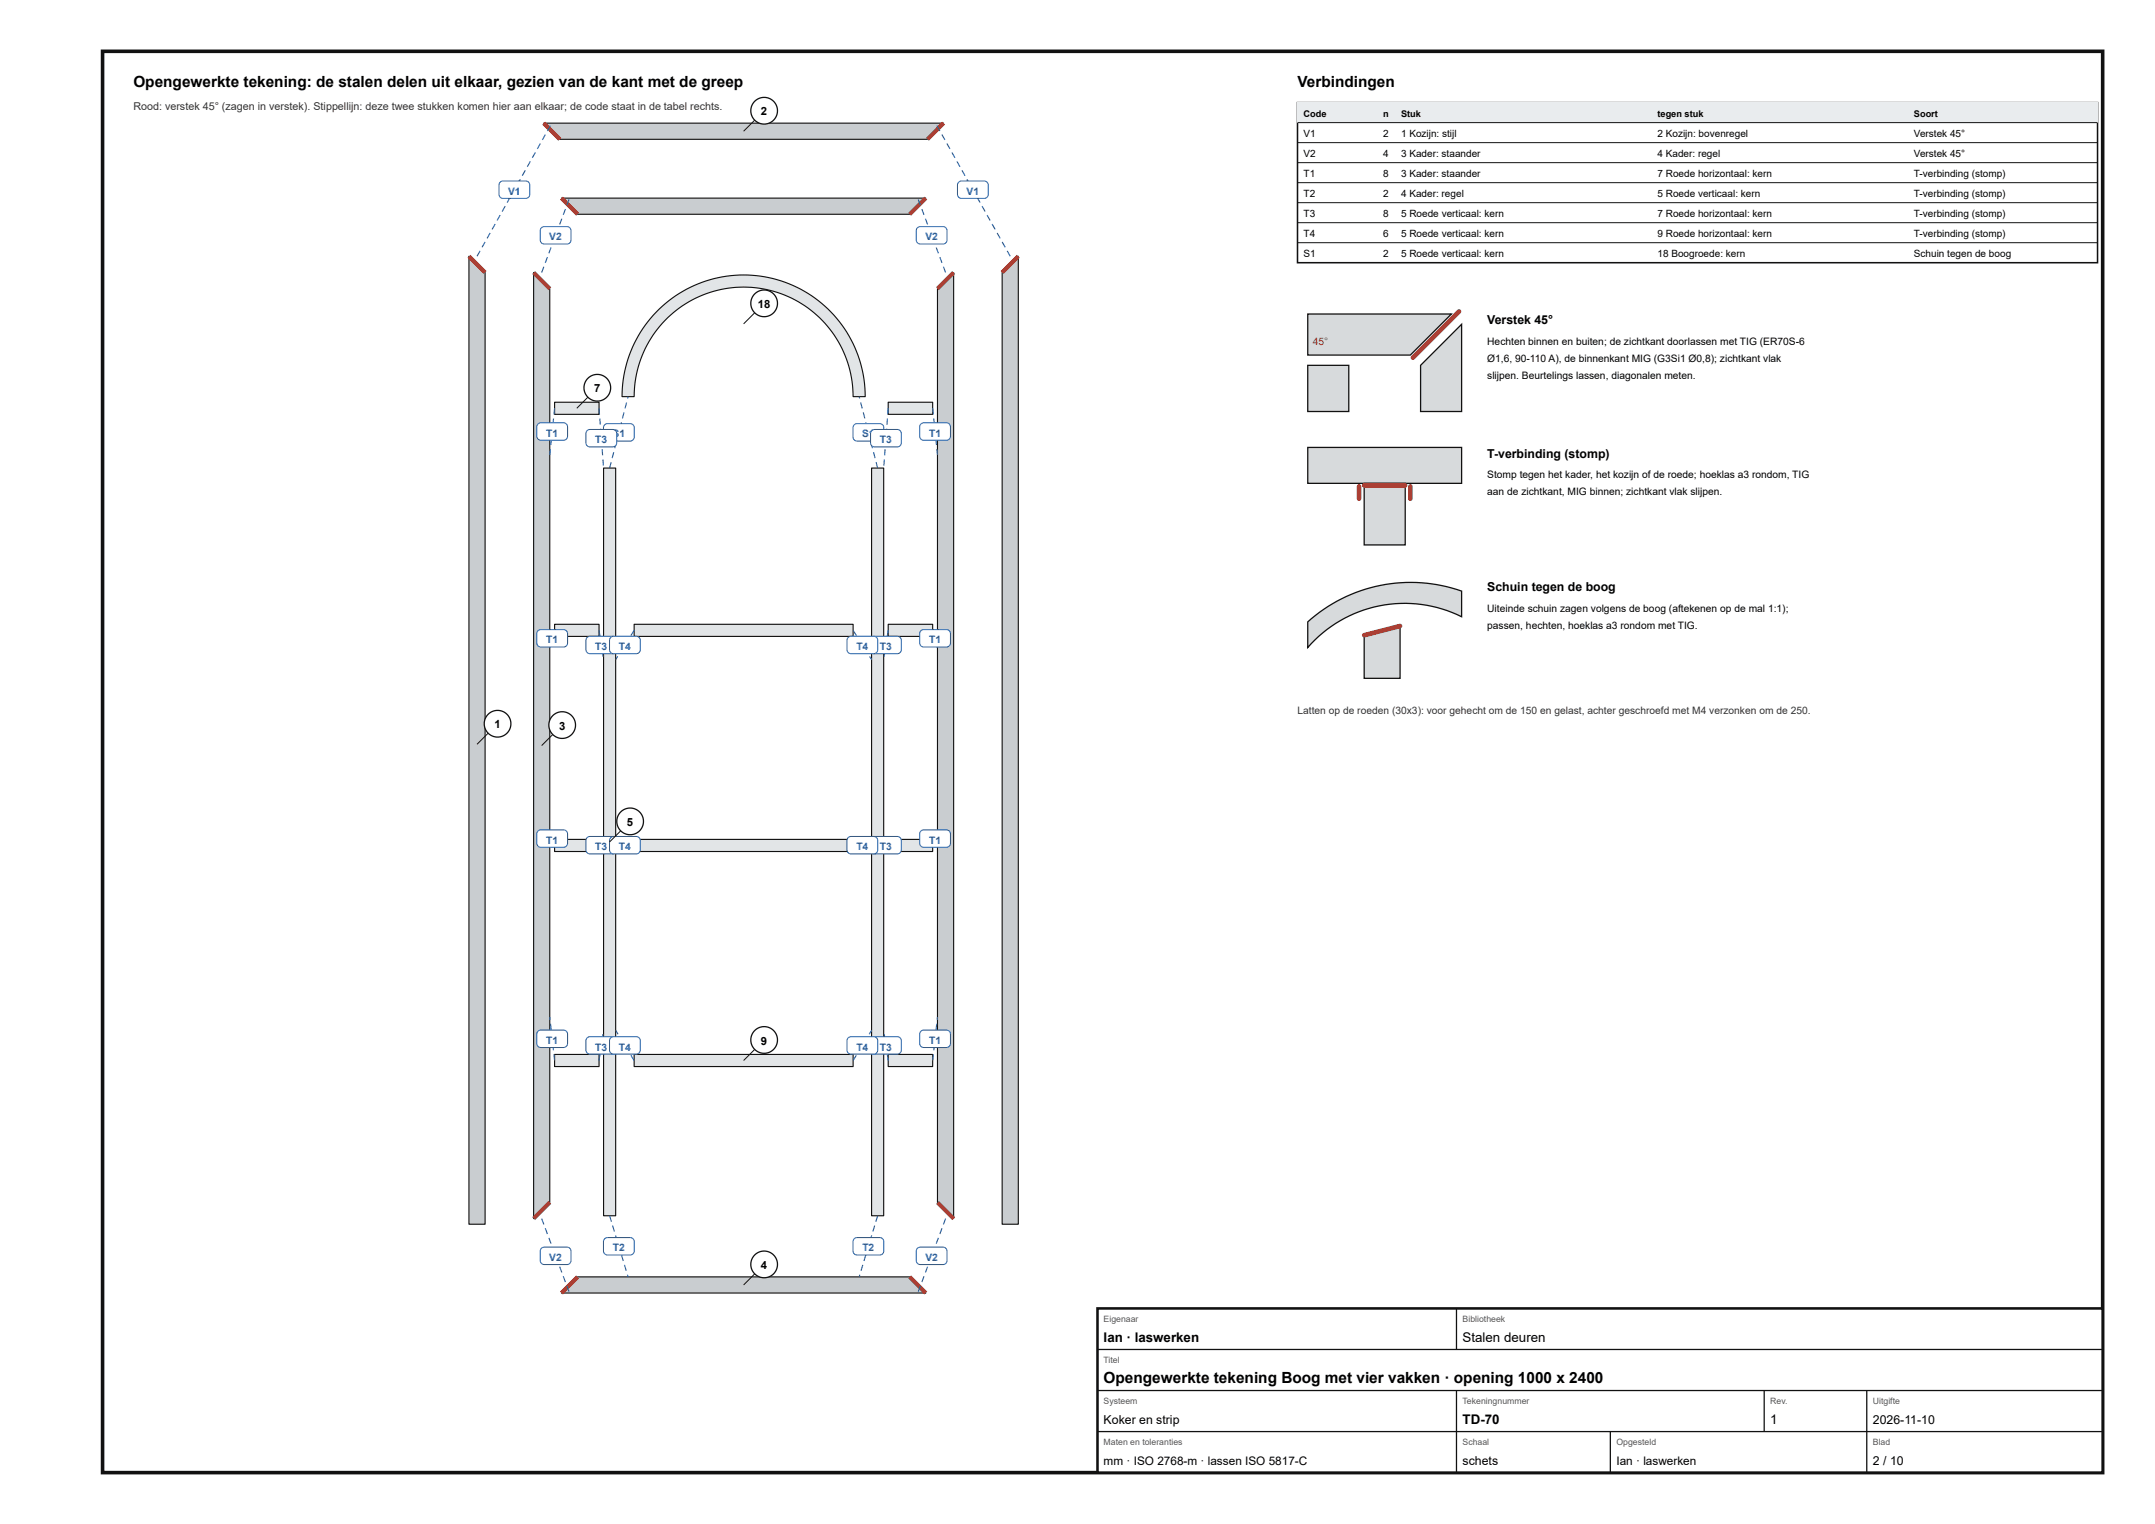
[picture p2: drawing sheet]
<svg xmlns="http://www.w3.org/2000/svg" width="420mm" height="297mm" viewBox="0 0 420 297" stroke-linecap="round" stroke-linejoin="round" font-family="sans-serif">
<path d="M20 10h390v277h-390z" fill="none" stroke="#111" stroke-width=".7" stroke-linecap="butt"/>
<path d="M91.4 49.9l3.2 3.2v185.5h-3.2z" fill="#c9cdd0"/>
<path d="M91.4 49.9l3.2 3.2v185.5h-3.2z" fill="none" stroke="#111" stroke-width=".22"/>
<path d="M91.4 49.9l3.2 3.2" fill="none" stroke="#c0392b" stroke-width=".8" stroke-linecap="butt"/>
<path d="M198.6 49.9v188.7h-3.2v-185.5z" fill="#c9cdd0"/>
<path d="M198.6 49.9v188.7h-3.2v-185.5z" fill="none" stroke="#111" stroke-width=".22"/>
<path d="M198.6 49.9l-3.2 3.2" fill="none" stroke="#c0392b" stroke-width=".8" stroke-linecap="butt"/>
<path d="M106 24h78l-3.2 3.2h-71.6z" fill="#c9cdd0"/>
<path d="M106 24h78l-3.2 3.2h-71.6z" fill="none" stroke="#111" stroke-width=".22"/>
<path d="M106 24l3.2 3.2M184 24l-3.2 3.2" fill="none" stroke="#c0392b" stroke-width=".8" stroke-linecap="butt"/>
<path d="M104 53.1l3.2 3.2v178l-3.2 3.2z" fill="#c9cdd0"/>
<path d="M104 53.1l3.2 3.2v178l-3.2 3.2z" fill="none" stroke="#111" stroke-width=".22"/>
<path d="M104 53.1l3.2 3.2M107.2 234.3l-3.2 3.2" fill="none" stroke="#c0392b" stroke-width=".8" stroke-linecap="butt"/>
<path d="M185.9 53.1v184.4l-3.1-3.2v-178z" fill="#c9cdd0"/>
<path d="M185.9 53.1v184.4l-3.1-3.2v-178z" fill="none" stroke="#111" stroke-width=".22"/>
<path d="M185.9 53.1l-3.1 3.2M182.8 234.3l3.1 3.2" fill="none" stroke="#c0392b" stroke-width=".8" stroke-linecap="butt"/>
<path d="M112.6 248.8h64.8l3.1 3.2h-71z" fill="#c9cdd0"/>
<path d="M112.6 248.8h64.8l3.1 3.2h-71z" fill="none" stroke="#111" stroke-width=".22"/>
<path d="M112.6 248.8l-3.1 3.2M177.4 248.8l3.1 3.2" fill="none" stroke="#c0392b" stroke-width=".8" stroke-linecap="butt"/>
<path d="M109.5 38.6h71l-3.1 3.2h-64.8z" fill="#c9cdd0"/>
<path d="M109.5 38.6h71l-3.1 3.2h-64.8z" fill="none" stroke="#111" stroke-width=".22"/>
<path d="M109.5 38.6l3.1 3.2M180.5 38.6l-3.1 3.2" fill="none" stroke="#c0392b" stroke-width=".8" stroke-linecap="butt"/>
<path d="M117.7 91.2h2.3v145.7h-2.3z" fill="#e2e5e7"/>
<path d="M117.7 91.2h2.3v145.7h-2.3z" fill="none" stroke="#111" stroke-width=".22"/>
<path d="M108.1 78.4h8.7v2.3h-8.7z" fill="#e2e5e7"/>
<path d="M108.1 78.4h8.7v2.3h-8.7z" fill="none" stroke="#111" stroke-width=".22"/>
<path d="M108.1 205.5h8.7v2.4h-8.7z" fill="#e2e5e7"/>
<path d="M108.1 205.5h8.7v2.4h-8.7z" fill="none" stroke="#111" stroke-width=".22"/>
<path d="M108.1 163.6h8.7v2.3h-8.7z" fill="#e2e5e7"/>
<path d="M108.1 163.6h8.7v2.3h-8.7z" fill="none" stroke="#111" stroke-width=".22"/>
<path d="M108.1 121.7h8.7v2.3h-8.7z" fill="#e2e5e7"/>
<path d="M108.1 121.7h8.7v2.3h-8.7z" fill="none" stroke="#111" stroke-width=".22"/>
<path d="M169.9 91.2h2.4v145.7h-2.4z" fill="#e2e5e7"/>
<path d="M169.9 91.2h2.4v145.7h-2.4z" fill="none" stroke="#111" stroke-width=".22"/>
<path d="M173.2 78.4h8.7v2.3h-8.7z" fill="#e2e5e7"/>
<path d="M173.2 78.4h8.7v2.3h-8.7z" fill="none" stroke="#111" stroke-width=".22"/>
<path d="M173.2 205.5h8.7v2.4h-8.7z" fill="#e2e5e7"/>
<path d="M173.2 205.5h8.7v2.4h-8.7z" fill="none" stroke="#111" stroke-width=".22"/>
<path d="M173.2 163.6h8.7v2.3h-8.7z" fill="#e2e5e7"/>
<path d="M173.2 163.6h8.7v2.3h-8.7z" fill="none" stroke="#111" stroke-width=".22"/>
<path d="M173.2 121.7h8.7v2.3h-8.7z" fill="#e2e5e7"/>
<path d="M173.2 121.7h8.7v2.3h-8.7z" fill="none" stroke="#111" stroke-width=".22"/>
<path d="M123.6 205.5h42.7v2.4h-42.7z" fill="#e2e5e7"/>
<path d="M123.6 205.5h42.7v2.4h-42.7z" fill="none" stroke="#111" stroke-width=".22"/>
<path d="M123.6 163.6h42.7v2.3h-42.7z" fill="#e2e5e7"/>
<path d="M123.6 163.6h42.7v2.3h-42.7z" fill="none" stroke="#111" stroke-width=".22"/>
<path d="M123.6 121.7h42.7v2.3h-42.7z" fill="#e2e5e7"/>
<path d="M123.6 121.7h42.7v2.3h-42.7z" fill="none" stroke="#111" stroke-width=".22"/>
<path d="M128.5 60.2a23.7 23.7 0 0 1 25.8-4.7 23.7 23.7 0 0 1 14.4 21.8h-2.4a21.3 21.3 0 0 0-21.3-21.3 21.3 21.3 0 0 0-21.4 21.3h-2.3a23.8 23.8 0 0 1 7.2-17.1z" fill="#e2e5e7"/>
<path d="M128.5 60.2a23.7 23.7 0 0 1 25.8-4.7 23.7 23.7 0 0 1 14.4 21.8h-2.4a21.3 21.3 0 0 0-21.3-21.3 21.3 21.3 0 0 0-21.4 21.3h-2.3a23.8 23.8 0 0 1 7.2-17.1z" fill="none" stroke="#111" stroke-width=".22"/>
<path d="M93.5 48.8l.2 .1-.6 1.1-.2-.1zM94.5 47.1l.2 .1-.6 1.1-.2-.2zM95.5 45.4l.2 .1-.6 1-.2-.1zM96.4 43.6l.2 .1-.5 1.1-.2-.1zM97.4 41.9l.2 .1-.6 1-.2-.1zM98.4 40.1l.2 .1-.6 1.1-.2-.1zM99.4 38.4l.2 .1-.6 1-.2-.1zM100.4 36.6l.2 .1-.6 1.1-.2-.1zM101.3 34.9l.2 .1-.5 1-.2-.1zM102.3 33.1l.2 .2-.6 1-.2-.1zM103.3 31.4l.2 .1-.6 1.1-.2-.2zM104.3 29.7l.2 .1-.6 1-.2-.1zM105.3 27.9l.2 .1-.6 1.1-.2-.1zM106.2 26.2l.2 .1-.6 1-.1-.1zM107.2 24.4l.2 .1-.6 1.1-.2-.1z" fill="#1f5fa8"/>
<path d="M97.5 35.5l.6-.2h4.4a.8 .8 0 0 1 .8 .8v1.8a.8 .8 0 0 1-.8 .8h-4.4a.8 .8 0 0 1-.8-.8v-2z" fill="#fff"/>
<path d="M97.5 35.5l.6-.2h4.4a.8 .8 0 0 1 .8 .8v1.8a.8 .8 0 0 1-.8 .8h-4.4a.8 .8 0 0 1-.8-.8v-2z" fill="none" stroke="#1f5fa8" stroke-width=".2"/>
<path d="M196.3 48.9l.2-.1 .6 1.1-.2 .1zM195.3 47.2l.2-.1 .6 1-.2 .2zM194.3 45.5l.2-.1 .6 1-.2 .1zM193.4 43.7l.1-.1 .6 1.1-.2 .1zM192.4 42l.2-.1 .6 1-.2 .1zM191.4 40.2l.2-.1 .6 1.1-.2 .1zM190.4 38.5l.2-.1 .6 1-.2 .1zM189.4 36.7l.2-.1 .6 1.1-.2 .1zM188.5 35l.2-.1 .5 1-.2 .1zM187.5 33.3l.2-.2 .6 1.1-.2 .1zM186.5 31.5l.2-.1 .6 1-.2 .2zM185.5 29.8l.2-.1 .6 1-.2 .1zM184.5 28l.2-.1 .6 1.1-.2 .1zM183.6 26.3l.2-.1 .5 1-.1 .1zM182.6 24.5l.2-.1 .6 1.1-.2 .1z" fill="#1f5fa8"/>
<path d="M186.9 35.5l.6-.2h4.4a.8 .8 0 0 1 .8 .8v1.8a.8 .8 0 0 1-.8 .8h-4.4a.8 .8 0 0 1-.8-.8v-2z" fill="#fff"/>
<path d="M186.9 35.5l.6-.2h4.4a.8 .8 0 0 1 .8 .8v1.8a.8 .8 0 0 1-.8 .8h-4.4a.8 .8 0 0 1-.8-.8v-2z" fill="none" stroke="#1f5fa8" stroke-width=".2"/>
<path d="M105.5 237.5h.2l.4 1.1-.2 .1zM106.2 239.4l.2-.1 .4 1.2h-.2zM106.9 241.3l.2-.1 .4 1.1-.2 .1zM107.6 243.2l.2-.1 .4 1.1-.2 .1zM108.3 245h.2l.4 1.1-.2 .1zM109 246.9l.2-.1 .5 1.1-.3 .1zM109.7 248.8l.2-.1 .5 1.1-.3 .1zM110.4 250.6h.2l.5 1.1-.3 .1z" fill="#1f5fa8"/>
<path d="M105.6 243.3l.5-.3h4.4a.8 .8 0 0 1 .8 .8v1.8a.8 .8 0 0 1-.8 .8h-4.4a.8 .8 0 0 1-.8-.8l.1-1.9z" fill="#fff"/>
<path d="M105.6 243.3l.5-.3h4.4a.8 .8 0 0 1 .8 .8v1.8a.8 .8 0 0 1-.8 .8h-4.4a.8 .8 0 0 1-.8-.8l.1-1.9z" fill="none" stroke="#1f5fa8" stroke-width=".2"/>
<path d="M105.9 51.9l.2 .1-.4 1.1h-.2zM106.6 50.1l.2 .1-.4 1.1-.2-.1zM107.3 48.2l.2 .1-.4 1.1-.2-.1zM108 46.3l.2 .1-.4 1.1h-.2zM108.7 44.5h.2l-.4 1.2-.2-.1zM109.4 42.6l.3 .1-.5 1.1-.2-.1zM110.1 40.7l.3 .1-.5 1.1-.2-.1zM110.8 38.8l.3 .1-.5 1.1h-.2z" fill="#1f5fa8"/>
<path d="M105.6 44.4l.5-.2h4.4a.8 .8 0 0 1 .8 .8v1.8a.8 .8 0 0 1-.8 .8h-4.4a.8 .8 0 0 1-.8-.8l.1-2z" fill="#fff"/>
<path d="M105.6 44.4l.5-.2h4.4a.8 .8 0 0 1 .8 .8v1.8a.8 .8 0 0 1-.8 .8h-4.4a.8 .8 0 0 1-.8-.8l.1-2z" fill="none" stroke="#1f5fa8" stroke-width=".2"/>
<path d="M184.3 237.5h.2l-.4 1.2-.2-.1zM183.6 239.3l.2 .1-.4 1.1h-.2zM182.9 241.2l.2 .1-.4 1.1-.2-.1zM182.2 243.1l.2 .1-.4 1.1-.2-.1zM181.5 245h.2l-.4 1.2-.3-.1zM180.8 246.8l.2 .1-.4 1.1-.3-.1zM180.1 248.7l.2 .1-.4 1.1-.3-.1zM179.4 250.6h.2l-.4 1.2-.3-.1z" fill="#1f5fa8"/>
<path d="M178.9 243.3l.6-.3h4.4a.8 .8 0 0 1 .8 .8v1.8a.8 .8 0 0 1-.8 .8h-4.4a.8 .8 0 0 1-.8-.8v-1.9z" fill="#fff"/>
<path d="M178.9 243.3l.6-.3h4.4a.8 .8 0 0 1 .8 .8v1.8a.8 .8 0 0 1-.8 .8h-4.4a.8 .8 0 0 1-.8-.8v-1.9z" fill="none" stroke="#1f5fa8" stroke-width=".2"/>
<path d="M183.9 52l.2-.1 .4 1.2h-.2zM183.2 50.2l.2-.1 .4 1.1-.2 .1zM182.5 48.3l.2-.1 .4 1.1-.2 .1zM181.8 46.4l.2-.1 .4 1.2h-.2zM181 44.5h.3l.4 1.1-.2 .1zM180.3 42.7l.3-.1 .4 1.1-.2 .1zM179.6 40.8l.3-.1 .4 1.1-.2 .1zM178.9 38.9l.3-.1 .4 1.2h-.2z" fill="#1f5fa8"/>
<path d="M178.9 44.4l.6-.2h4.4a.8 .8 0 0 1 .8 .8v1.8a.8 .8 0 0 1-.8 .8h-4.4a.8 .8 0 0 1-.8-.8v-2z" fill="#fff"/>
<path d="M178.9 44.4l.6-.2h4.4a.8 .8 0 0 1 .8 .8v1.8a.8 .8 0 0 1-.8 .8h-4.4a.8 .8 0 0 1-.8-.8v-2z" fill="none" stroke="#1f5fa8" stroke-width=".2"/>
<path d="M118.8 237l.2-.1 .3 1.2h-.2zM119.3 238.9l.3-.1 .3 1.2h-.2zM119.9 240.8l.2-.1 .4 1.2h-.2zM120.5 242.7h.2l.4 1.1-.3 .1zM121.1 244.6h.2l.3 1.1-.2 .1zM121.7 246.5h.2l.3 1.1-.2 .1zM122.2 248.5l.2-.1 .2 .4-.2 .1z" fill="#1f5fa8"/>
<path d="M117.9 241.4l.6-.2h4.4a.8 .8 0 0 1 .8 .8v1.8a.8 .8 0 0 1-.8 .8h-4.4a.8 .8 0 0 1-.8-.8v-2z" fill="#fff"/>
<path d="M117.9 241.4l.6-.2h4.4a.8 .8 0 0 1 .8 .8v1.8a.8 .8 0 0 1-.8 .8h-4.4a.8 .8 0 0 1-.8-.8v-2z" fill="none" stroke="#1f5fa8" stroke-width=".2"/>
<path d="M119.1 90l.2 .1-.3 1.1h-.2zM119.6 88.1h.2l-.3 1.2h-.2zM120.1 86.2h.2l-.3 1.2-.2-.1zM120.6 84.2l.2 .1-.3 1.1h-.2zM121.1 82.3h.2l-.3 1.2-.2-.1zM121.6 80.3l.2 .1-.3 1.2-.2-.1zM122.1 78.4l.2 .1-.3 1.1h-.2zM122.4 77.3h.2l-.1 .4-.2-.1z" fill="#1f5fa8"/>
<path d="M117.9 82.8l.6-.2h4.4a.8 .8 0 0 1 .8 .8v1.8a.8 .8 0 0 1-.8 .8h-4.4a.8 .8 0 0 1-.8-.8v-2z" fill="#fff"/>
<path d="M117.9 82.8l.6-.2h4.4a.8 .8 0 0 1 .8 .8v1.8a.8 .8 0 0 1-.8 .8h-4.4a.8 .8 0 0 1-.8-.8v-2z" fill="none" stroke="#1f5fa8" stroke-width=".2"/>
<path d="M108 79.6h.2l-.1 1.2h-.2zM107.8 81.5l.2 .1-.1 1.2-.2-.1zM107.6 83.5l.2 .1-.1 1.2-.2-.1zM107.4 85.5h.2l-.1 1.2h-.2zM107.2 87.5h.2l-.1 1.1h-.2z" fill="#1f5fa8"/>
<path d="M104.9 82.6l.6-.2h4.4a.8 .8 0 0 1 .8 .8v1.8a.8 .8 0 0 1-.8 .8h-4.4a.8 .8 0 0 1-.8-.8v-2z" fill="#fff"/>
<path d="M104.9 82.6l.6-.2h4.4a.8 .8 0 0 1 .8 .8v1.8a.8 .8 0 0 1-.8 .8h-4.4a.8 .8 0 0 1-.8-.8v-2z" fill="none" stroke="#1f5fa8" stroke-width=".2"/>
<path d="M116.7 79.6h.2l.1 1.2h-.2zM116.9 81.6h.2l.1 1.2h-.3zM117 83.6h.2l.1 1.1-.2 .1zM117.2 85.6l.2-.1 .1 1.2-.3 .1zM117.3 87.6l.2-.1 .1 1.2-.2 .1zM117.5 89.5h.2l.1 1.2h-.3z" fill="#1f5fa8"/>
<path d="M114.5 83.9l.5-.2h4.4a.8 .8 0 0 1 .8 .8v1.8a.8 .8 0 0 1-.8 .8h-4.4a.8 .8 0 0 1-.8-.8l.1-2z" fill="#fff"/>
<path d="M114.5 83.9l.5-.2h4.4a.8 .8 0 0 1 .8 .8v1.8a.8 .8 0 0 1-.8 .8h-4.4a.8 .8 0 0 1-.8-.8l.1-2z" fill="none" stroke="#1f5fa8" stroke-width=".2"/>
<path d="M107.9 205.5h.2l.1 1.2h-.2zM107.7 203.5h.2l.1 1.2h-.2zM107.5 201.5h.2l.1 1.2h-.2zM107.2 199.5h.3l.1 1.2h-.2zM107.1 198.2h.2l.1 .5h-.3z" fill="#1f5fa8"/>
<path d="M104.9 201l.6-.3h4.4a.8 .8 0 0 1 .8 .8v1.8a.8 .8 0 0 1-.8 .8h-4.4a.8 .8 0 0 1-.8-.8v-1.9z" fill="#fff"/>
<path d="M104.9 201l.6-.3h4.4a.8 .8 0 0 1 .8 .8v1.8a.8 .8 0 0 1-.8 .8h-4.4a.8 .8 0 0 1-.8-.8v-1.9z" fill="none" stroke="#1f5fa8" stroke-width=".2"/>
<path d="M116.9 205.5h.2l-.2 1.2h-.2zM117.2 203.5h.2l-.2 1.2h-.2zM117.5 201.5l.2 .1-.2 1.1h-.2z" fill="#1f5fa8"/>
<path d="M114.5 202.3l.5-.3h4.4a.8 .8 0 0 1 .8 .8v1.8a.8 .8 0 0 1-.8 .8h-4.4a.8 .8 0 0 1-.8-.8l.1-1.9z" fill="#fff"/>
<path d="M114.5 202.3l.5-.3h4.4a.8 .8 0 0 1 .8 .8v1.8a.8 .8 0 0 1-.8 .8h-4.4a.8 .8 0 0 1-.8-.8l.1-1.9z" fill="none" stroke="#1f5fa8" stroke-width=".2"/>
<path d="M107.6 163.7l.2-.1 .4 1.1-.2 .1zM107.1 162.1l.2-.1 .3 .8-.2 .1z" fill="#1f5fa8"/>
<path d="M104.9 162l.6-.3h4.4a.8 .8 0 0 1 .8 .8v1.8a.8 .8 0 0 1-.8 .8h-4.4a.8 .8 0 0 1-.8-.8v-1.9z" fill="#fff"/>
<path d="M104.9 162l.6-.3h4.4a.8 .8 0 0 1 .8 .8v1.8a.8 .8 0 0 1-.8 .8h-4.4a.8 .8 0 0 1-.8-.8v-1.9z" fill="none" stroke="#1f5fa8" stroke-width=".2"/>
<path d="M116.8 164.7l.9-.1v.2l-.9 .1z" fill="#1f5fa8"/>
<path d="M114.5 163.3l.5-.3h4.4a.8 .8 0 0 1 .8 .8v1.8a.8 .8 0 0 1-.8 .8h-4.4a.8 .8 0 0 1-.8-.8l.1-1.9z" fill="#fff"/>
<path d="M114.5 163.3l.5-.3h4.4a.8 .8 0 0 1 .8 .8v1.8a.8 .8 0 0 1-.8 .8h-4.4a.8 .8 0 0 1-.8-.8l.1-1.9z" fill="none" stroke="#1f5fa8" stroke-width=".2"/>
<path d="M108 122.8l.2 .1-.3 1.1h-.2zM107.5 124.7l.2 .1-.4 1.1h-.2z" fill="#1f5fa8"/>
<path d="M104.9 122.9l.6-.2h4.4a.8 .8 0 0 1 .8 .8v1.8a.8 .8 0 0 1-.8 .8h-4.4a.8 .8 0 0 1-.8-.8v-2z" fill="#fff"/>
<path d="M104.9 122.9l.6-.2h4.4a.8 .8 0 0 1 .8 .8v1.8a.8 .8 0 0 1-.8 .8h-4.4a.8 .8 0 0 1-.8-.8v-2z" fill="none" stroke="#1f5fa8" stroke-width=".2"/>
<path d="M116.7 122.9l.2-.1 .2 1.2-.2 .1zM117 124.8h.2l.2 1.2h-.2zM117.3 126.8h.2l.2 1.2h-.2z" fill="#1f5fa8"/>
<path d="M114.5 124.2l.5-.2h4.4a.8 .8 0 0 1 .8 .8v1.8a.8 .8 0 0 1-.8 .8h-4.4a.8 .8 0 0 1-.8-.8l.1-2z" fill="#fff"/>
<path d="M114.5 124.2l.5-.2h4.4a.8 .8 0 0 1 .8 .8v1.8a.8 .8 0 0 1-.8 .8h-4.4a.8 .8 0 0 1-.8-.8l.1-2z" fill="none" stroke="#1f5fa8" stroke-width=".2"/>
<path d="M171 236.9l.2 .1-.3 1.1h-.2zM170.4 238.8l.3 .1-.4 1.1h-.2zM169.9 240.7l.2 .1-.4 1.1h-.2zM169.3 242.7h.2l-.3 1.2-.3-.1zM168.7 244.6h.2l-.3 1.2-.2-.1zM168.1 246.5h.2l-.3 1.2-.2-.1zM167.6 248.4l.2 .1-.2 .4-.2-.1z" fill="#1f5fa8"/>
<path d="M166.6 241.4l.5-.2h4.4a.8 .8 0 0 1 .8 .8v1.8a.8 .8 0 0 1-.8 .8h-4.4a.8 .8 0 0 1-.8-.8v-2z" fill="#fff"/>
<path d="M166.6 241.4l.5-.2h4.4a.8 .8 0 0 1 .8 .8v1.8a.8 .8 0 0 1-.8 .8h-4.4a.8 .8 0 0 1-.8-.8v-2z" fill="none" stroke="#1f5fa8" stroke-width=".2"/>
<path d="M170.7 90.1l.2-.1 .3 1.2h-.2zM170.2 88.1h.2l.3 1.2h-.2zM169.7 86.2h.2l.3 1.1-.2 .1zM169.2 84.3l.2-.1 .3 1.2h-.2zM168.7 82.3h.2l.3 1.1-.2 .1zM168.2 80.4l.2-.1 .3 1.2-.2 .1zM167.7 78.5l.2-.1 .3 1.2h-.2zM167.4 77.3h.2l.1 .3-.2 .1z" fill="#1f5fa8"/>
<path d="M166.6 82.8l.5-.2h4.4a.8 .8 0 0 1 .8 .8v1.8a.8 .8 0 0 1-.8 .8h-4.4a.8 .8 0 0 1-.8-.8v-2z" fill="#fff"/>
<path d="M166.6 82.8l.5-.2h4.4a.8 .8 0 0 1 .8 .8v1.8a.8 .8 0 0 1-.8 .8h-4.4a.8 .8 0 0 1-.8-.8v-2z" fill="none" stroke="#1f5fa8" stroke-width=".2"/>
<path d="M173.1 79.6h.2l-.1 1.2h-.2zM172.9 81.6h.2v1.2h-.3zM172.8 83.6h.2l-.1 1.2-.2-.1zM172.6 85.5l.2 .1v1.2l-.3-.1zM172.5 87.5l.2 .1-.1 1.2-.2-.1zM172.3 89.5h.2v1.2h-.3z" fill="#1f5fa8"/>
<path d="M170 83.9l.5-.2h4.4a.8 .8 0 0 1 .8 .8v1.8a.8 .8 0 0 1-.8 .8h-4.4a.8 .8 0 0 1-.8-.8l.1-2z" fill="#fff"/>
<path d="M170 83.9l.5-.2h4.4a.8 .8 0 0 1 .8 .8v1.8a.8 .8 0 0 1-.8 .8h-4.4a.8 .8 0 0 1-.8-.8l.1-2z" fill="none" stroke="#1f5fa8" stroke-width=".2"/>
<path d="M181.7 79.6h.3l.1 1.2h-.2zM182 81.6l.2-.1 .1 1.2-.2 .1zM182.2 83.6l.2-.1 .1 1.2-.2 .1zM182.4 85.5h.2l.1 1.2h-.2zM182.6 87.5h.2l.1 1.1h-.2z" fill="#1f5fa8"/>
<path d="M179.6 82.6l.5-.2h4.4a.8 .8 0 0 1 .8 .8v1.8a.8 .8 0 0 1-.8 .8h-4.4a.8 .8 0 0 1-.8-.8v-2z" fill="#fff"/>
<path d="M179.6 82.6l.5-.2h4.4a.8 .8 0 0 1 .8 .8v1.8a.8 .8 0 0 1-.8 .8h-4.4a.8 .8 0 0 1-.8-.8v-2z" fill="none" stroke="#1f5fa8" stroke-width=".2"/>
<path d="M172.9 205.5h.2l.2 1.2h-.2zM172.6 203.5h.2l.2 1.2h-.2zM172.3 201.6l.2-.1 .2 1.2h-.2z" fill="#1f5fa8"/>
<path d="M170 202.3l.5-.3h4.4a.8 .8 0 0 1 .8 .8v1.8a.8 .8 0 0 1-.8 .8h-4.4a.8 .8 0 0 1-.8-.8l.1-1.9z" fill="#fff"/>
<path d="M170 202.3l.5-.3h4.4a.8 .8 0 0 1 .8 .8v1.8a.8 .8 0 0 1-.8 .8h-4.4a.8 .8 0 0 1-.8-.8l.1-1.9z" fill="none" stroke="#1f5fa8" stroke-width=".2"/>
<path d="M181.9 205.5h.2l-.1 1.2h-.3zM182.1 203.5h.2l-.1 1.2h-.2zM182.3 201.5h.2l-.1 1.2h-.2zM182.5 199.5h.3l-.2 1.2h-.2zM182.7 198.2h.2v.5h-.3z" fill="#1f5fa8"/>
<path d="M179.6 201l.5-.3h4.4a.8 .8 0 0 1 .8 .8v1.8a.8 .8 0 0 1-.8 .8h-4.4a.8 .8 0 0 1-.8-.8v-1.9z" fill="#fff"/>
<path d="M179.6 201l.5-.3h4.4a.8 .8 0 0 1 .8 .8v1.8a.8 .8 0 0 1-.8 .8h-4.4a.8 .8 0 0 1-.8-.8v-1.9z" fill="none" stroke="#1f5fa8" stroke-width=".2"/>
<path d="M172.3 164.6l.9 .1v.2l-.9-.1z" fill="#1f5fa8"/>
<path d="M170 163.3l.5-.3h4.4a.8 .8 0 0 1 .8 .8v1.8a.8 .8 0 0 1-.8 .8h-4.4a.8 .8 0 0 1-.8-.8l.1-1.9z" fill="#fff"/>
<path d="M170 163.3l.5-.3h4.4a.8 .8 0 0 1 .8 .8v1.8a.8 .8 0 0 1-.8 .8h-4.4a.8 .8 0 0 1-.8-.8l.1-1.9z" fill="none" stroke="#1f5fa8" stroke-width=".2"/>
<path d="M182.2 163.6l.2 .1-.4 1.1-.2-.1zM182.7 162l.2 .1-.3 .8-.2-.1z" fill="#1f5fa8"/>
<path d="M179.6 162l.5-.3h4.4a.8 .8 0 0 1 .8 .8v1.8a.8 .8 0 0 1-.8 .8h-4.4a.8 .8 0 0 1-.8-.8v-1.9z" fill="#fff"/>
<path d="M179.6 162l.5-.3h4.4a.8 .8 0 0 1 .8 .8v1.8a.8 .8 0 0 1-.8 .8h-4.4a.8 .8 0 0 1-.8-.8v-1.9z" fill="none" stroke="#1f5fa8" stroke-width=".2"/>
<path d="M173.1 122.8l.2 .1-.2 1.2-.2-.1zM172.8 124.8h.2l-.2 1.2h-.2zM172.5 126.8h.2l-.2 1.2h-.2z" fill="#1f5fa8"/>
<path d="M170 124.2l.5-.2h4.4a.8 .8 0 0 1 .8 .8v1.8a.8 .8 0 0 1-.8 .8h-4.4a.8 .8 0 0 1-.8-.8l.1-2z" fill="#fff"/>
<path d="M170 124.2l.5-.2h4.4a.8 .8 0 0 1 .8 .8v1.8a.8 .8 0 0 1-.8 .8h-4.4a.8 .8 0 0 1-.8-.8l.1-2z" fill="none" stroke="#1f5fa8" stroke-width=".2"/>
<path d="M181.8 122.9l.2-.1 .3 1.2h-.2zM182.3 124.8l.2-.1 .4 1.2h-.2z" fill="#1f5fa8"/>
<path d="M179.6 122.9l.5-.2h4.4a.8 .8 0 0 1 .8 .8v1.8a.8 .8 0 0 1-.8 .8h-4.4a.8 .8 0 0 1-.8-.8v-2z" fill="#fff"/>
<path d="M179.6 122.9l.5-.2h4.4a.8 .8 0 0 1 .8 .8v1.8a.8 .8 0 0 1-.8 .8h-4.4a.8 .8 0 0 1-.8-.8v-2z" fill="none" stroke="#1f5fa8" stroke-width=".2"/>
<path d="M122.9 205.7l.2-.1 .6 1-.1 .1zM121.9 204l.2-.1 .6 1-.2 .1zM120.8 202.3l.2-.1 .7 1-.2 .1zM120 200.9l.1-.1 .5 .7-.2 .1z" fill="#1f5fa8"/>
<path d="M119.1 202.3l.5-.3h4.4a.8 .8 0 0 1 .8 .8v1.8a.8 .8 0 0 1-.8 .8h-4.4a.8 .8 0 0 1-.8-.8l.1-1.9z" fill="#fff"/>
<path d="M119.1 202.3l.5-.3h4.4a.8 .8 0 0 1 .8 .8v1.8a.8 .8 0 0 1-.8 .8h-4.4a.8 .8 0 0 1-.8-.8l.1-1.9z" fill="none" stroke="#1f5fa8" stroke-width=".2"/>
<path d="M166.9 205.6l.2 .1-.7 1-.1-.1zM167.9 203.9l.2 .1-.6 1-.2-.1zM169 202.2l.2 .1-.7 1-.2-.1zM169.9 200.8l.1 .1-.4 .7-.2-.1z" fill="#1f5fa8"/>
<path d="M165.4 202.3l.5-.3h4.4a.8 .8 0 0 1 .8 .8v1.8a.8 .8 0 0 1-.8 .8h-4.4a.8 .8 0 0 1-.8-.8l.1-1.9z" fill="#fff"/>
<path d="M165.4 202.3l.5-.3h4.4a.8 .8 0 0 1 .8 .8v1.8a.8 .8 0 0 1-.8 .8h-4.4a.8 .8 0 0 1-.8-.8l.1-1.9z" fill="none" stroke="#1f5fa8" stroke-width=".2"/>
<path d="M122.5 164.6l1.2 .1-.1 .2-1.2-.1zM120.5 164.6h1.2l-.1 .2h-1.2z" fill="#1f5fa8"/>
<path d="M119.1 163.3l.5-.3h4.4a.8 .8 0 0 1 .8 .8v1.8a.8 .8 0 0 1-.8 .8h-4.4a.8 .8 0 0 1-.8-.8l.1-1.9z" fill="#fff"/>
<path d="M119.1 163.3l.5-.3h4.4a.8 .8 0 0 1 .8 .8v1.8a.8 .8 0 0 1-.8 .8h-4.4a.8 .8 0 0 1-.8-.8l.1-1.9z" fill="none" stroke="#1f5fa8" stroke-width=".2"/>
<path d="M166.3 164.7l1.2-.1 .1 .2-1.2 .1zM168.3 164.6h1.2l.1 .2h-1.2z" fill="#1f5fa8"/>
<path d="M165.4 163.3l.5-.3h4.4a.8 .8 0 0 1 .8 .8v1.8a.8 .8 0 0 1-.8 .8h-4.4a.8 .8 0 0 1-.8-.8l.1-1.9z" fill="#fff"/>
<path d="M165.4 163.3l.5-.3h4.4a.8 .8 0 0 1 .8 .8v1.8a.8 .8 0 0 1-.8 .8h-4.4a.8 .8 0 0 1-.8-.8l.1-1.9z" fill="none" stroke="#1f5fa8" stroke-width=".2"/>
<path d="M123.6 122.8l.1 .1-.6 1-.2-.1zM122.5 124.5l.2 .1-.7 1-.2-.1zM121.4 126.2l.2 .1-.6 1-.2-.1zM120.3 127.9l.2 .1-.4 .6-.1-.1z" fill="#1f5fa8"/>
<path d="M119.1 124.2l.5-.2h4.4a.8 .8 0 0 1 .8 .8v1.8a.8 .8 0 0 1-.8 .8h-4.4a.8 .8 0 0 1-.8-.8l.1-2z" fill="#fff"/>
<path d="M119.1 124.2l.5-.2h4.4a.8 .8 0 0 1 .8 .8v1.8a.8 .8 0 0 1-.8 .8h-4.4a.8 .8 0 0 1-.8-.8l.1-2z" fill="none" stroke="#1f5fa8" stroke-width=".2"/>
<path d="M166.3 122.9l.1-.1 .7 1-.2 .1zM167.3 124.6l.2-.1 .7 1-.2 .1zM168.4 126.3l.2-.1 .6 1-.2 .1zM169.5 128l.1-.1 .4 .6-.1 .1z" fill="#1f5fa8"/>
<path d="M165.4 124.2l.5-.2h4.4a.8 .8 0 0 1 .8 .8v1.8a.8 .8 0 0 1-.8 .8h-4.4a.8 .8 0 0 1-.8-.8l.1-2z" fill="#fff"/>
<path d="M165.4 124.2l.5-.2h4.4a.8 .8 0 0 1 .8 .8v1.8a.8 .8 0 0 1-.8 .8h-4.4a.8 .8 0 0 1-.8-.8l.1-2z" fill="none" stroke="#1f5fa8" stroke-width=".2"/>
<path d="M95.2 142.9l-2.2 2.2" fill="none" stroke="#111" stroke-width=".19"/>
<circle cx="97" cy="141" r="2.6" fill="#fff"/>
<circle cx="97" cy="141" r="2.6" fill="none" stroke="#111" stroke-width=".25"/>
<path d="M147.2 23.4l-2.2 2.2" fill="none" stroke="#111" stroke-width=".19"/>
<circle cx="149" cy="21.6" r="2.6" fill="#fff"/>
<circle cx="149" cy="21.6" r="2.6" fill="none" stroke="#111" stroke-width=".25"/>
<path d="M107.8 143.1l-2.2 2.2" fill="none" stroke="#111" stroke-width=".19"/>
<circle cx="109.6" cy="141.3" r="2.6" fill="#fff"/>
<circle cx="109.6" cy="141.3" r="2.6" fill="none" stroke="#111" stroke-width=".25"/>
<path d="M147.2 248.2l-2.2 2.2" fill="none" stroke="#111" stroke-width=".19"/>
<circle cx="149" cy="246.4" r="2.6" fill="#fff"/>
<circle cx="149" cy="246.4" r="2.6" fill="none" stroke="#111" stroke-width=".25"/>
<path d="M121.1 161.9l-2.2 2.2" fill="none" stroke="#111" stroke-width=".19"/>
<circle cx="122.9" cy="160.1" r="2.6" fill="#fff"/>
<circle cx="122.9" cy="160.1" r="2.6" fill="none" stroke="#111" stroke-width=".25"/>
<path d="M114.7 77.4l-2.2 2.2" fill="none" stroke="#111" stroke-width=".19"/>
<circle cx="116.5" cy="75.6" r="2.6" fill="#fff"/>
<circle cx="116.5" cy="75.6" r="2.6" fill="none" stroke="#111" stroke-width=".25"/>
<path d="M147.2 204.5l-2.2 2.2" fill="none" stroke="#111" stroke-width=".19"/>
<circle cx="149" cy="202.7" r="2.6" fill="#fff"/>
<circle cx="149" cy="202.7" r="2.6" fill="none" stroke="#111" stroke-width=".25"/>
<path d="M147.2 60.9l-2.2 2.2" fill="none" stroke="#111" stroke-width=".19"/>
<circle cx="149" cy="59.1" r="2.6" fill="#fff"/>
<circle cx="149" cy="59.1" r="2.6" fill="none" stroke="#111" stroke-width=".25"/>
<path d="M253 20h156v31.2h-156z" fill="none" stroke="#111" stroke-width=".3"/>
<path d="M253 20h156v3.9h-156z" fill="#e9ecee"/>
<path d="M253 23.9h156M253 27.8h156M253 31.7h156M253 35.6h156M253 39.5h156M253 43.4h156M253 47.3h156" fill="none" stroke="#111" stroke-width=".19"/>
<path d="M255 61.2h28l-8 8h-20z" fill="#d7dadc"/>
<path d="M255 61.2h28l-8 8h-20z" fill="none" stroke="#111" stroke-width=".25"/>
<path d="M255 71.2h8v9h-8z" fill="#d7dadc"/>
<path d="M255 71.2h8v9h-8z" fill="none" stroke="#111" stroke-width=".25"/>
<path d="M277 71.2l8-8v17h-8z" fill="#d7dadc"/>
<path d="M277 71.2l8-8v17h-8z" fill="none" stroke="#111" stroke-width=".25"/>
<path d="M284.5 60.7l-9 9" fill="none" stroke="#c0392b" stroke-width=".9"/>
<path d="M255 87.2h30v7h-30z" fill="#d7dadc"/>
<path d="M255 87.2h30v7h-30z" fill="none" stroke="#111" stroke-width=".25"/>
<path d="M266 94.2h8v12h-8z" fill="#d7dadc"/>
<path d="M266 94.2h8v12h-8z" fill="none" stroke="#111" stroke-width=".25"/>
<path d="M265 94.8v2.4M266 94.6h8M275 94.8v2.4" fill="none" stroke="#c0392b" stroke-width=".9"/>
<path d="M255 121.2a30 30 0 0 1 30-6v5a25 25 0 0 0-30 6z" fill="#d7dadc"/>
<path d="M255 121.2a30 30 0 0 1 30-6v5a25 25 0 0 0-30 6z" fill="none" stroke="#111" stroke-width=".25"/>
<path d="M266 123.6l7-1.8v10.4h-7z" fill="#d7dadc"/>
<path d="M266 123.6l7-1.8v10.4h-7z" fill="none" stroke="#111" stroke-width=".25"/>
<path d="M273 122l-7 1.8" fill="none" stroke="#c0392b" stroke-width=".9"/>
<path d="M214 255h196v32h-196z" fill="#fff"/>
<path d="M214 255h196v32h-196z" fill="none" stroke="#111" stroke-width=".5"/>
<path d="M284 255v8M214 263h196M214 271h196M214 279h196M284 271v16M314 279v8M344 271v8M364 271v16" fill="none" stroke="#111" stroke-width=".25"/>
<g font-size="3">
<text x="26" y="17">Opengewerkte tekening: de stalen delen uit elkaar, gezien van de kant met de greep</text>
<text x="253" y="17">Verbindingen</text>
<text x="215.2" y="269.6">Opengewerkte tekening Boog met vier vakken · opening 1000 x 2400</text>
</g>
<g font-size="2.6">
<text x="215.2" y="261.6">Ian · laswerken</text>
<text x="285.2" y="261.6">Stalen deuren</text>
<text x="285.2" y="277.6">TD-70</text>
<text x="345.2" y="277.6">1</text>
</g>
<g font-size="2.4">
<text x="290" y="63.2">Verstek 45°</text>
<text x="290" y="89.2">T-verbinding (stomp)</text>
<text x="290" y="115.2">Schuin tegen de boog</text>
<text x="215.2" y="277.6">Koker en strip</text>
<text x="365.2" y="277.6">2026-11-10</text>
<text x="285.2" y="285.6">schets</text>
<text x="365.2" y="285.6">2 / 10</text>
</g>
<g font-size="2.3">
<text x="215.2" y="285.6">mm · ISO 2768-m · lassen ISO 5817-C</text>
<text x="315.2" y="285.6">Ian · laswerken</text>
</g>
<g font-size="2.2">
<text x="148.4" y="22.5">2</text>
<text x="147.8" y="60">18</text>
<text x="115.9" y="76.5">7</text>
<text x="96.4" y="141.9">1</text>
<text x="109" y="142.2">3</text>
<text x="122.3" y="161">5</text>
<text x="148.4" y="203.6">9</text>
<text x="148.4" y="247.3">4</text>
</g>
<text font-size="2.1" fill="#333" x="26" y="21.5">Rood: verstek 45° (zagen in verstek). Stippellijn: deze twee stukken komen hier aan elkaar; de code staat in de tabel rechts.</text>
<g font-size="2" fill="#1f5fa8">
<text x="99.1" y="38">V1</text>
<text x="188.5" y="38">V1</text>
<text x="107.1" y="46.9">V2</text>
<text x="180.4" y="46.9">V2</text>
<text x="106.5" y="85.1">T</text>
<text x="107.7" y="85.1">1</text>
<text x="116.1" y="86.4">T3</text>
<text x="119.4" y="85.3">S1</text>
<text x="168.1" y="85.3">S1</text>
<text x="171.6" y="86.4">T3</text>
<text x="181.2" y="85.1">T1</text>
<text x="106.5" y="125.4">T</text>
<text x="107.7" y="125.4">1</text>
<text x="181.2" y="125.4">T1</text>
<text x="116.1" y="126.7">T3</text>
<text x="120.7" y="126.7">T4</text>
<text x="167" y="126.7">T4</text>
<text x="171.6" y="126.7">T</text>
<text x="172.8" y="126.7">3</text>
<text x="106.5" y="164.4">T</text>
<text x="107.7" y="164.4">1</text>
<text x="116.1" y="165.7">T</text>
<text x="117.3" y="165.7">3</text>
<text x="120.7" y="165.7">T4</text>
<text x="167" y="165.7">T4</text>
<text x="171.6" y="165.7">T</text>
<text x="172.8" y="165.7">3</text>
<text x="181.2" y="164.4">T</text>
<text x="182.4" y="164.4">1</text>
<text x="106.5" y="203.4">T</text>
<text x="107.7" y="203.4">1</text>
<text x="181.2" y="203.4">T1</text>
<text x="116.1" y="204.7">T3</text>
<text x="120.7" y="204.7">T4</text>
<text x="167" y="204.7">T4</text>
<text x="171.6" y="204.7">T</text>
<text x="172.8" y="204.7">3</text>
<text x="107.1" y="245.7">V2</text>
<text x="119.5" y="243.9">T2</text>
<text x="168.2" y="243.9">T2</text>
<text x="180.4" y="245.7">V2</text>
</g>
<text font-size="2" fill="#c0392b" x="256" y="67.2">45°</text>
<g font-size="2">
<text x="290" y="67.2">Hechten binnen en buiten; de zichtkant doorlassen met TIG (ER70S-6</text>
<text x="290" y="70.5">Ø1,6, 90-110 A), de binnenkant MIG (G3Si1 Ø0,8); zichtkant vlak</text>
<text x="290" y="73.8">slijpen. Beurtelings lassen, diagonalen meten.</text>
<text x="290" y="93.2">Stomp tegen het kader, het kozijn of de roede; hoeklas a3 rondom, TIG</text>
<text x="290" y="96.5">aan de zichtkant, MIG binnen; zichtkant vlak slijpen.</text>
<text x="290" y="119.2">Uiteinde schuin zagen volgens de boog (aftekenen op de mal 1:1);</text>
<text x="290" y="122.5">passen, hechten, hoeklas a3 rondom met TIG.</text>
</g>
<text font-size="2" fill="#333" x="253" y="139.2">Latten op de roeden (30x3): voor gehecht om de 150 en gelast, achter geschroefd met M4 verzonken om de 250.</text>
<g font-size="1.9">
<text x="254.2" y="26.6">V1</text>
<text x="269.7" y="26.6">2</text>
<text x="273.2" y="26.6">1 Kozijn: stijl</text>
<text x="323.2" y="26.6">2 Kozijn: bovenregel</text>
<text x="373.2" y="26.6">Verstek 45°</text>
<text x="254.2" y="30.5">V2</text>
<text x="254.2" y="34.4">T1</text>
<text x="269.7" y="30.5">4</text>
<text x="269.7" y="34.4">8</text>
<text x="273.2" y="30.5">3 Kader: staander</text>
<text x="273.2" y="34.4">3 Kader: staander</text>
<text x="323.2" y="30.5">4 Kader: regel</text>
<text x="323.2" y="34.4">7 Roede horizontaal: kern</text>
<text x="373.2" y="30.5">Verstek 45°</text>
<text x="373.2" y="34.4">T-verbinding (stomp)</text>
<text x="254.2" y="38.3">T2</text>
<text x="269.7" y="38.3">2</text>
<text x="273.2" y="38.3">4 Kader: regel</text>
<text x="323.2" y="38.3">5 Roede verticaal: kern</text>
<text x="373.2" y="38.3">T-verbinding (stomp)</text>
<text x="254.2" y="42.2">T3</text>
<text x="254.2" y="46.1">T4</text>
<text x="269.7" y="42.2">8</text>
<text x="269.7" y="46.1">6</text>
<text x="273.2" y="42.2">5 Roede verticaal: kern</text>
<text x="273.2" y="46.1">5 Roede verticaal: kern</text>
<text x="323.2" y="42.2">7 Roede horizontaal: kern</text>
<text x="323.2" y="46.1">9 Roede horizontaal: kern</text>
<text x="373.2" y="42.2">T-verbinding (stomp)</text>
<text x="373.2" y="46.1">T-verbinding (stomp)</text>
<text x="254.2" y="50">S1</text>
<text x="269.7" y="50">2</text>
<text x="273.2" y="50">5 Roede verticaal: kern</text>
<text x="323.2" y="50">18 Boogroede: kern</text>
<text x="373.2" y="50">Schuin tegen de boog</text>
</g>
<g font-size="1.8">
<text x="254.2" y="22.7">Code</text>
<text x="269.7" y="22.7">n</text>
<text x="273.2" y="22.7">Stuk</text>
<text x="323.2" y="22.7">tegen stuk</text>
<text x="373.2" y="22.7">Soort</text>
</g>
<g font-size="1.7" fill="#555">
<text x="215.2" y="257.6">Eigenaar</text>
<text x="285.2" y="257.6">Bibliotheek</text>
<text x="215.2" y="265.6">Titel</text>
<text x="215.2" y="273.6">Systeem</text>
<text x="285.2" y="273.6">Tekeningnummer</text>
<text x="345.2" y="273.6">Rev.</text>
<text x="365.2" y="273.6">Uitgifte</text>
<text x="215.2" y="281.6">Maten en toleranties</text>
<text x="285.2" y="281.6">Schaal</text>
<text x="315.2" y="281.6">Opgesteld</text>
<text x="365.2" y="281.6">Blad</text>
</g>
</svg>
